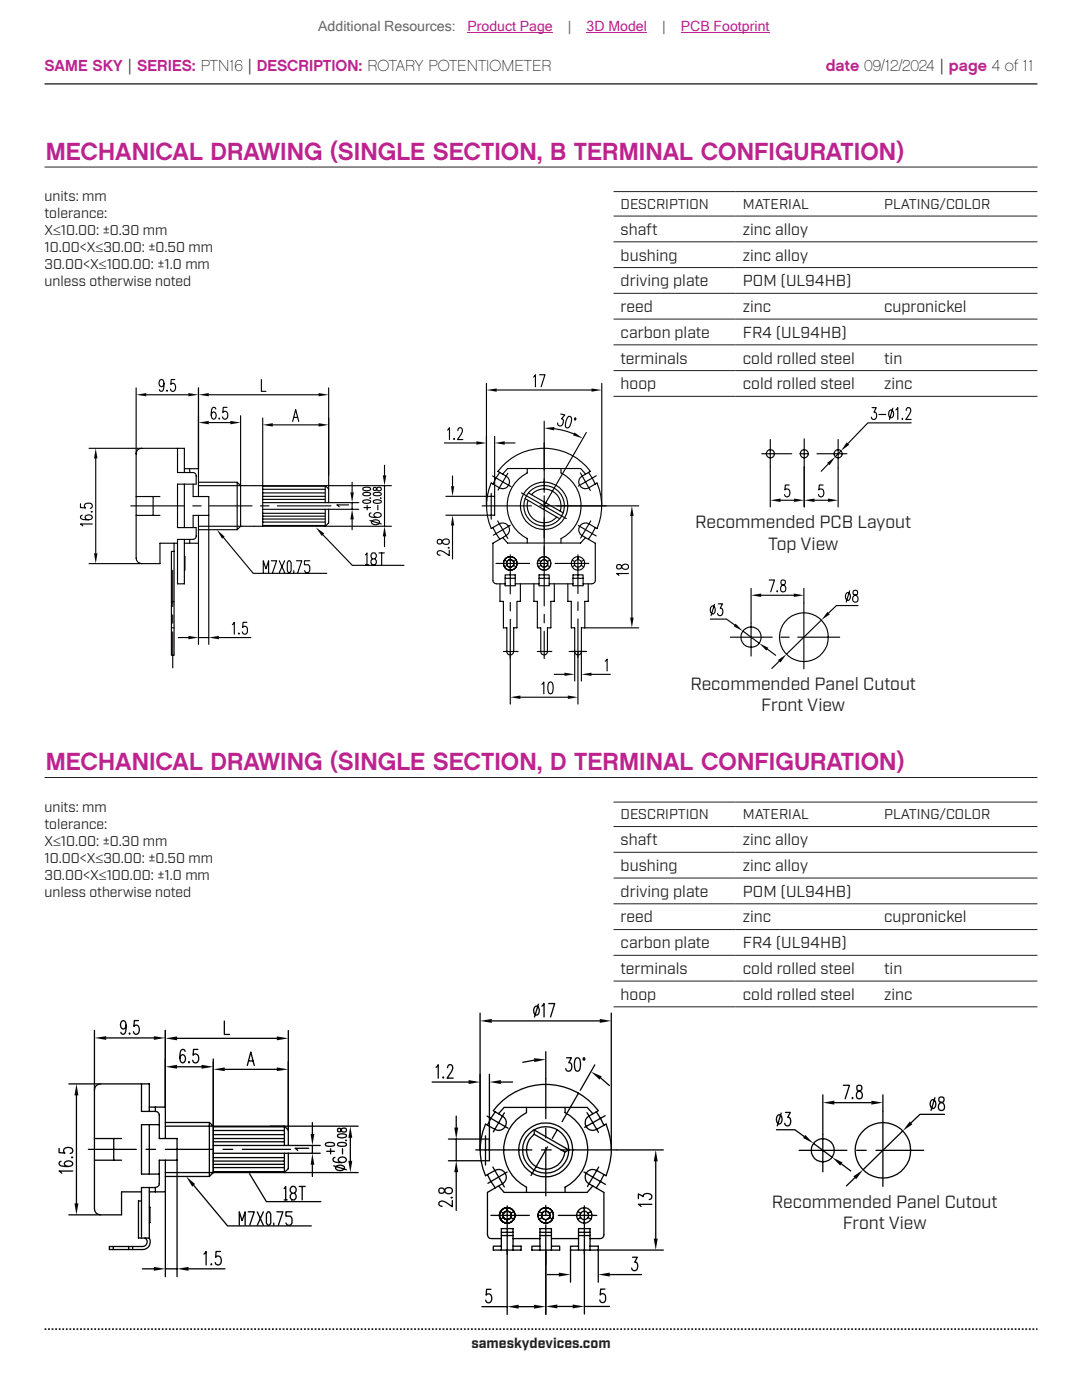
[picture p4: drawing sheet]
<svg xmlns="http://www.w3.org/2000/svg" width="216mm" height="279mm" viewBox="0 0 216 279" stroke-linecap="round" stroke-linejoin="round" font-family="sans-serif">
<path d="M8.9 16.7h198.1" fill="none" stroke="#231f20" stroke-width=".26"/>
<path d="M8.9 265.3h198.1" fill="none" stroke="#231f20" stroke-width=".35" stroke-dasharray=".4 .4 .4 .4 .4 .4" stroke-dashoffset=".7" stroke-linecap="butt"/>
<path d="M8.9 33.3h198.1" fill="none" stroke="#231f20" stroke-width=".2"/>
<g fill="none" stroke="#040503" stroke-width=".23">
<path d="M27.2 77.4v34a1.1 1.1 0 0 0 1.1 1.1h3.6v-4.1h3.5M29.2 78.8h8.4M39.6 77.4v21.7M27.2 90.6a1.04 1.04 0 0 1 1.1-1.1h8.5v4.8M27.2 99.1h4.7M30.6 99.1v3.8M35.4 89.5v4.8h3.1M36.8 96.6v8.7M36.8 93.5h2.8M38.5 99.1h3.2v3.8h-3.2M39.1 96.6h-3.7v8.7h3.7M39.6 96.2h7.7v9.5l.7-.7"/>
<path d="M47.3 96.2l.7 .7M48 96.9v8.1M48 96.9h2.7M52.4 96.9h12.5M97.2 99.1h1.5v3.7h-1.5M98 98.4v5.2M98.3 95l3.7 2.1M99.7 94.3l-1.3 2.3M100.3 94.6l1-1.1h14.6l.9 1.1M101.3 94.5l-1.9 3.3M104.1 98.4l8.9 5.1M104.8 99.5l6.9 4"/>
<path d="M105.2 93.5v.9a7.4 7.4 0 0 0 0 13.1v.9M105.4 99.9a3.4 3.4 0 0 0 1.5 4 3.4 3.4 0 0 0 4.2-.7M105.4 98.4l7 4M106 98.7a3.4 3.4 0 0 1 4.3-.7 3.4 3.4 0 0 1 1.5 4M108.6 88.4v9.9M108.6 98.9v22M111.9 93.5v.9a7.4 7.4 0 0 1 0 13.1v.9M114.6 90.4l-6 10.5M115.8 94.4l2 3.5M117.4 94.3l1.4 2.3M119 94.9l-3.6 2.1M26.1 101h10.7"/>
<path d="M27.2 102.9h4.7M34.7 110h-.5v20.7M34.7 108.4v22.3M36.8 111.1h.1v2.7h-.1M36.8 107.7v8.8h-1.4v-8.8h3.1M38.5 101h1.6M39.6 102.9v5.5h-2.8M39.6 105.7h7.7M41.8 101h8.5M48 105h2.7M52 101h1.7M52.4 100.3h13.2v-2.7l-.7-.7v3.4"/>
<path d="M52.4 101.6h13.2v2.7l-.7 .7v-3.4M52.4 105h12.5M55.4 101h10.6M98.4 105.3l1.3 2.3M99 112.4h6.7M99.3 104l2 3.5M100.3 107.3l1 1.1h14.6l.9-1.1M100.8 116.5h-1.8a.72 .72 0 0 1-.6-.7v-7.4l2.6-1.5a1.35 1.35 0 0 0 .5-1.8 1.35 1.35 0 0 0-1.8-.6l-1.7 1a11.5 11.5 0 0 1 0-9.1l1.7 .9a1.34 1.34 0 0 0 1.8-.4 1.34 1.34 0 0 0-.5-1.9l-1.7-.9a11.5 11.5 0 0 1 18.5 0l-1.6 .9a1.34 1.34 0 0 0-.5 1.9 1.34 1.34 0 0 0 1.8 .4l1.6-.9a11.5 11.5 0 0 1 0 9.1l-1.6-1a1.35 1.35 0 0 0-1.8 .6 1.35 1.35 0 0 0 .5 1.8l2.6 1.5v7.4a.72 .72 0 0 1-.7 .7h-1.8M100.8 116.9v-2.2h2v2.2M100.8 115.4h2M101.8 110.7v7.8M101.8 104.8l-3.4 2"/>
<path d="M102.8 116.5h4.8M107.4 112.4h1.7M107.6 116.9v-2.2h2v2.2M107.6 115.4h2M109.6 116.5h4.7M110.8 112.4h6.7M114.3 116.9v-2.2h2v2.2M114.3 115.4h2M115.3 110.7v7.8M117.9 104l-2 3.4M118.8 105.3l-1.4 2.3M101.8 120.2v1.7"/>
<path d="M101.8 123.6v7.8M108.6 122.6v1.7M108.6 126v5.4M115.3 120.1v1.7M115.3 123.5v7.7"/>
<circle cx="101.8" cy="112.4" r="1.35"/>
<circle cx="101.8" cy="112.4" r=".74"/>
<circle cx="108.6" cy="100.9" r="4.1"/>
<circle cx="108.6" cy="112.4" r="1.35"/>
<circle cx="108.6" cy="112.4" r=".74"/>
<circle cx="108.6" cy="100.9" r="4.7"/>
<circle cx="115.3" cy="112.4" r="1.36"/>
<circle cx="115.3" cy="112.4" r=".74"/>
</g>
<path d="M100.5 106v.1" fill="none" stroke="#040503" stroke-width=".2"/>
<g fill="#040503">
<path d="M27.2 78.8l2-.4v.7z"/>
<path d="M37.6 78.4l2 .4-2 .3z"/>
</g>
<path d="M32.7 76.5l-.2 .6-.2 .1a.76 .76 0 0 1-.6-.7 .76 .76 0 0 1 .6-.8l.2 .1a2.37 2.37 0 0 1 0 2.2l-.4 .1-.3-.3M33.3 77.9v.2l.1-.1M34.9 75.7h-.7l-.1 1a.45 .45 0 0 1 .7-.1 .98 .98 0 0 1-.2 1.5 .47 .47 0 0 1-.6-.5M39.6 77.4v16.1M41.7 78.8h21.9M65.6 77.4v20.2" fill="none" stroke="#040503" stroke-width=".23"/>
<g fill="#040503">
<path d="M39.6 78.8l2.1-.4v.7z"/>
<path d="M63.6 78.4l2 .4-2 .3z"/>
</g>
<path d="M52.2 75.7v2.4h.9M39.6 83v10.5M41.7 84.3h4.3M48 83v13.9" fill="none" stroke="#040503" stroke-width=".23"/>
<g fill="#040503">
<path d="M39.6 84.3l2.1-.3v.7z"/>
<path d="M46 84l2 .3-2 .4z"/>
</g>
<path d="M43.1 81.6l-.1-.2-.4-.1a1.41 1.41 0 0 0-.4 1.6v.4l.4 .4a.76 .76 0 0 0 .5-.8 .76 .76 0 0 0-.5-.7l-.2 .1-.2 .6M43.7 83.4v.3l.1-.2M45.3 81.3h-.8v1a.5 .5 0 0 1 .5-.2 .5 .5 0 0 1 .4 .3l.1 .4a.7 .7 0 0 1-.7 .9l-.3-.2-.1-.3M39.6 108.4v20.2M41.7 102.9v25.7M35.6 127.2h2M39.6 127.2h2.1M43.7 127.2h6.4" fill="none" stroke="#040503" stroke-width=".23"/>
<g fill="#040503">
<path d="M37.6 126.9l2 .3-2 .4z"/>
<path d="M41.7 127.2l2-.3v.7z"/>
</g>
<path d="M39.6 96.9h8.4M70.3 96.2v2.1M39.6 105h8.4M65.6 101.6h6M65.6 100.3h6M70.3 100.3v1.3M70.3 103.7v2M46.4 124.7l.4-.5v2.4M47.7 126.3v.3v-.2M49.3 124.2h-.8l-.1 1a.5 .5 0 0 1 .5-.2 .5 .5 0 0 1 .4 .3l.1 .3a.67 .67 0 0 1-.7 1l-.2-.2-.1-.3" fill="none" stroke="#040503" stroke-width=".23"/>
<g fill="#040503">
<path d="M69.9 98.3h.7l-.3 2z"/>
<path d="M70.3 101.6l.3 2.1h-.7z"/>
</g>
<path d="M64.9 96.9h13.2M76.7 92.9v2M76.7 96.9v8.1M64.9 105h13.2M69.6 100.8h-2.4l.5 .3M76.7 107v2.1" fill="none" stroke="#040503" stroke-width=".23"/>
<g fill="#040503">
<path d="M76.4 94.9h.7l-.4 2z"/>
<path d="M76.7 105l.4 2h-.7z"/>
</g>
<g fill="none" stroke="#040503" stroke-width=".23">
<path d="M72.5 99.9l.8-.2 .6 .2v.3v.1l-.8 .2-.6-.2zM72.5 98.4l.6-.1a.68 .68 0 0 1 .8 .3 1.14 1.14 0 0 1-1.5 0zM72.5 97.4l.6-.2a.76 .76 0 0 1 .8 .3v.3l-.8 .2-.6-.2zM73.9 99.4h-.1M74.6 99.9l.8-.2 .6 .2 .1 .3-.3 .2-.6 .1-.6-.2zM74.6 98.4l.6-.1a.7 .7 0 0 1 .9 .3 1.19 1.19 0 0 1-1.6 0zM74.6 97.3v.5h.4a.54 .54 0 0 1 .5-.6 .54 .54 0 0 1 .6 .5 .58 .58 0 0 1-.7 .2 .58 .58 0 0 1-.4-.6zM76 99.4h-.1M72.6 101.3h1.3M73.3 100.8v1M73.8 103.9l2.3 .7M74 102.4h-.2l-.1 .4a1.41 1.41 0 0 0 1.6 .5l.4-.1 .4-.4a.78 .78 0 0 0-.8-.5 .78 .78 0 0 0-.7 .5l.3 .4 .4 .1"/>
<path d="M74.3 104a.91 .91 0 0 1 1.4 .3 .9 .9 0 0 1-.8 .4 .9 .9 0 0 1-.8-.6zM75.4 100.8v1"/>
</g>
<path d="M43.3 105.7l1.5 1.4-.5 .4z" fill="#040503"/>
<g fill="none" stroke="#040503" stroke-width=".23">
<path d="M37.9 93.5v.8M38.5 94.3a.65 .65 0 0 1 .6 .7v1.6M38.5 96.6v2.5M50.7 96.9h1.7M52.4 83.4v21.6h-1.7M52.4 97h12.6M52.4 99.7h12.5M52.4 99.1h12.5M52.4 98.4h12.5M52.4 97.6h12.5M54.4 84.8h9.2M65.6 83.4v11.5"/>
<path d="M34.5 113.8v7.2M37.9 107.7v.7M38.5 102.9v2.4M39.1 105.3v1.7a.65 .65 0 0 1-.6 .7M44.6 107.3l5.9 7.1h14.7M52.4 104.9h12.5M52.4 104.2h12.5M52.4 103.6h12.5M52.4 103h12.5M52.4 102.4h12.5M52.5 114.3v-2.4l.6 1.6 .5-1.6v2.4M54.1 111.9h1.1l-.8 2.4"/>
<path d="M55.7 111.9l1.1 2.4M56.8 111.9l-1.1 2.4M57.6 111.9h.2l.3 .4v1.6l-.3 .4h-.2l-.3-.4v-1.6zM58.6 113.9v.4M59.2 111.9h1l-.8 2.4M61.8 111.9h-1v.8h.7l.3 .4v.8l-.3 .4h-.5l-.2-.4M99.8 116.5v3.5h.7v5.3h.6v4.7a.68 .68 0 0 0 .7 .7 .68 .68 0 0 0 .7-.7v-4.7h.7v-5.3h.6v-3.5M100.6 111.8l.6 .3M100.8 116.9h2M101.2 112.8l-.6 .3M101.8 113.2v.6zM101.8 111.1v.6z"/>
<path d="M102.5 112.8l.5 .3M103 111.8l-.5 .3M106.5 116.5v3.5h.7v5.3h.7v4.7a.67 .67 0 0 0 .7 .7 .67 .67 0 0 0 .6-.7v-4.7h.7v-5.3h.7v-3.5M107.4 111.8l.5 .3M107.6 116.9h2M107.9 112.8l-.5 .3M108.6 113.2v.6zM108.6 111.1v.6zM109.2 112.8l.5 .3M109.7 111.8l-.5 .3M113.3 116.5v3.5h.7v5.3h.7v4.7a.67 .67 0 0 0 .6 .7 .67 .67 0 0 0 .7-.7v-4.7h.7v-5.3h.7v-3.5M114.1 111.8l.6 .3"/>
<path d="M114.3 116.9h2M114.7 112.8l-.5 .3M115.3 113.2v.6zM115.3 111.1v.6M116 112.8l.5 .3M116.5 111.8l-.5 .3M34.2 125.3h.5M34.2 120.1h.5M34.2 130.7h.5M34.5 122.7v1.7M34.5 126.1v7.2M100.5 130h2.9"/>
<path d="M107.2 130h2.9M113.6 130h3.5"/>
<circle cx="101.8" cy="112.4" r="1.35"/>
<circle cx="101.8" cy="112.4" r=".74"/>
<circle cx="108.6" cy="112.4" r="1.35"/>
<circle cx="108.6" cy="112.4" r=".74"/>
</g>
<g fill="#040503">
<path d="M52.4 84.8l2-.3v.6z"/>
<path d="M63.6 84.5l2 .3-2 .3z"/>
</g>
<path d="M58.4 84.1l.6-2.3 .6 2.3M58.6 83.3h.8M108.6 84.1v4.3M110.6 85.6l2.6 .5 1.3 .5M117 86.3l-2.4 4.1M96.2 101h9.8M107.7 101h1.7M111.1 101h9.9M115.4 104.9l3.6 2.1" fill="none" stroke="#040503" stroke-width=".23"/>
<g fill="#040503">
<path d="M114.6 86.3l1.7 1.2-2-.6z"/>
<path d="M108.6 85.4l2-.2v.7z"/>
</g>
<path d="M88.7 88.4h6.3M97.1 87.1v13.9M98.7 87.1v12M100.7 88.4h2.1M111.9 82.6l.8 .2-.6 .8 .3 .3a.73 .73 0 0 1-.2 .9 .73 .73 0 0 1-.9 0v-.4M113.4 83.1h.4a1.17 1.17 0 0 1 .1 1.5l-.4 .8h-.5a1.57 1.57 0 0 1 .2-2zM114.7 83.4l.2 .1-.2 .3z" fill="none" stroke="#040503" stroke-width=".23"/>
<g fill="#040503">
<path d="M98.7 88.4l2-.3v.6z"/>
<path d="M95 88.1l2.1 .3-2.1 .3z"/>
</g>
<path d="M89.3 85.8l.4-.4v2.3M90.6 87.5v.2l.1-.1M91.4 85.9v-.3a.51 .51 0 0 1 .8-.1 .51 .51 0 0 1 0 .8l-.9 1.4h1M101.8 130v10.5M103.8 139.1h9.5M115.3 130v10.5" fill="none" stroke="#040503" stroke-width=".23"/>
<g fill="#040503">
<path d="M101.8 139.1l2-.3v.7z"/>
<path d="M113.3 138.8l2 .3-2 .4z"/>
</g>
<path d="M108.1 136.6l.4-.5v2.4M109.5 136.2l.4-.1a1.51 1.51 0 0 1 .4 1.9l-.2 .3-.3 .2a1.52 1.52 0 0 1-.4-1.9zM110.6 134.6h2M114.7 130v5.9M116 130v5.9M118 134.6h3.8" fill="none" stroke="#040503" stroke-width=".23"/>
<g fill="#040503">
<path d="M112.6 134.2l2.1 .4-2.1 .3z"/>
<path d="M116 134.6l2-.4v.7z"/>
</g>
<path d="M120.8 132l.3-.5v2.4" fill="none" stroke="#040503" stroke-width=".23"/>
<path d="M63 105.3l1.7 1.2-.5 .5z" fill="#040503"/>
<path d="M89 99.1h8.2M90.3 95v2M64.4 106.7l5.9 6.1h10.3M73 110.7l.2-.3v2.3M73 112.7h.5M74.3 111.5l-.3-.4v-.4l.3-.3h.5l.3 .3v.4l-.3 .4h-.5l-.3 .4v.4l.3 .4h.5l.3-.4v-.4l-.3-.4M75.6 110.4h1.1M76.2 110.4v2.3M89 102.8h8.2M90.3 104.9v6.7" fill="none" stroke="#040503" stroke-width=".23"/>
<g fill="#040503">
<path d="M90 97h.6l-.3 2.1z"/>
<path d="M90.3 102.8l.3 2.1h-.6z"/>
</g>
<path d="M97.1 76.5v24.5M99.1 77.8h18.9M120.1 76.5v24.5M87.4 107.7l-.1 .6a.51 .51 0 0 0 .4 .3 .51 .51 0 0 0 .5-.3 .8 .8 0 0 1 .6-.7 .8 .8 0 0 1 .8 .4 .74 .74 0 0 1-.7 .7 .74 .74 0 0 1-.7-.8 .59 .59 0 0 0-.8-.2zM89.5 109.3h.1h-.2M89.6 109.8v1.1a2.89 2.89 0 0 0-1.9-1l-.3 .1-.1 .5 .5 .3" fill="none" stroke="#040503" stroke-width=".23"/>
<g fill="#040503">
<path d="M97.1 77.8l2-.3v.7z"/>
<path d="M118 77.5l2.1 .3-2.1 .4z"/>
</g>
<path d="M106.5 75.2l.3-.4v2.4M107.7 74.8h1l-.7 2.4M17.8 89.5h10.5M19.1 91.5v18.9M17.8 112.5h10.5" fill="none" stroke="#040503" stroke-width=".23"/>
<g fill="#040503">
<path d="M19.1 89.5l.3 2h-.6z"/>
<path d="M18.8 110.4h.6l-.3 2.1z"/>
</g>
<path d="M16.1 100.5v.8l1 .1a.5 .5 0 0 1-.3-.5 .5 .5 0 0 1 .4-.4l.3-.1a.63 .63 0 0 1 .9 .7l-.4 .4M16.4 102.8l-.2 .1-.1 .4a1.41 1.41 0 0 0 1.6 .4h.4l.3-.4a.76 .76 0 0 0-.7-.6 .76 .76 0 0 0-.7 .6l.1 .2 .6 .2M18.3 102.1h.1h-.2M18.4 104.6h-2.3l.4 .4M108.6 101h18.9M126.1 103v20.2M116.7 125.3h10.8" fill="none" stroke="#040503" stroke-width=".23"/>
<g fill="#040503">
<path d="M126.1 101l.3 2h-.7z"/>
<path d="M125.7 123.2h.7l-.3 2.1z"/>
</g>
<path d="M160.5 93.2v8M162.5 99.8h2.7M167.2 93.4v7.8M123.2 112.7a.51 .51 0 0 0 .2 .9 .51 .51 0 0 0 .7-.5 .65 .65 0 0 1 .8-.5 .65 .65 0 0 1 .4 .9 .94 .94 0 0 1-1.5-.8zM125.4 114.5h-2.4l.5 .3" fill="none" stroke="#040503" stroke-width=".23"/>
<g fill="#040503">
<path d="M160.5 99.8l2-.3v.7z"/>
<path d="M165.2 99.5l2 .3-2 .4z"/>
</g>
<path d="M153.7 93.2v8M155.8 99.8h2.7M160.5 93.2v8M164.2 96.8h-.7l-.1 1 .1-.1a.58 .58 0 0 1 .8 .2 .73 .73 0 0 1 0 .9 .73 .73 0 0 1-.8 .2l-.2-.3" fill="none" stroke="#040503" stroke-width=".23"/>
<g fill="#040503">
<path d="M153.7 99.8l2.1-.3v.7z"/>
<path d="M158.5 99.5l2 .3-2 .4z"/>
</g>
<path d="M157.5 96.8h-.8l-.1 1 .1-.1a.58 .58 0 0 1 .8 .2 .73 .73 0 0 1 .1 .9 .73 .73 0 0 1-.9 .2l-.1-.3M165.3 92.6l-1.4 1.5M167.8 90l-1.1 1.2M174 81.4h.8l-.4 .9a.74 .74 0 0 1 .5 .8 .74 .74 0 0 1-.7 .6l-.2-.1-.1-.3M175.4 82.7h1.3M177.5 81.9l.2-.1a.8 .8 0 0 1 .6 .8 .8 .8 0 0 1-.6 .8 1 1 0 0 1-.2-1.5zM178.2 81.5l-.7 2.2M178.8 81.8l.3-.4v2.3M180.1 83.5v.2v-.1M180.8 81.9l.1-.3a.51 .51 0 0 1 .7-.1 .51 .51 0 0 1 .1 .8l-1 1.4h1.1M181.8 84.4h-8.6l-4 4.1" fill="none" stroke="#040503" stroke-width=".23"/>
<g fill="#040503">
<path d="M165 92.4l1.7-1.2-1.2 1.6z"/>
<path d="M169 88.3l.4 .5-1.6 1.2z"/>
</g>
<g fill="none" stroke="#040503" stroke-width=".23">
<path d="M152 90.6h6M153.7 87.7v5.5M159.6 90.6h1.7M160.5 87.6v5.6M163 90.6h6M167.2 87.7v5.7M168.9 118.4l.2-.1a.8 .8 0 0 1 .6 .7 .8 .8 0 0 1-.6 .8 1.01 1.01 0 0 1-.2-1.4zM169.5 117.9l-.7 2.3M170.3 117.9a.56 .56 0 0 0 .4 .9 .67 .67 0 0 1 .5 .9 .67 .67 0 0 1-.9 .4 .92 .92 0 0 1 .8-1.5 .51 .51 0 0 0 0-.6 .51 .51 0 0 0-.6-.2zM155.5 132l-1.5 1.4M163.9 123.7l-7 6.8M171.2 120.9h-4.3l-1.6 1.4"/>
<circle cx="153.7" cy="90.6" r=".82"/>
<circle cx="160.5" cy="90.6" r=".82"/>
<circle cx="167.2" cy="90.5" r=".81"/>
</g>
<g fill="#040503">
<path d="M155.2 131.7l1.7-1.2-1.2 1.7z"/>
<path d="M165.1 122.1l.5 .5-1.7 1.1z"/>
</g>
<g fill="none" stroke="#040503" stroke-width=".23">
<path d="M141.7 123.6h3.3l1.6 1.1M142 121l.1-.1a.83 .83 0 0 1 .6 .8 .83 .83 0 0 1-.6 .8 1.05 1.05 0 0 1-.1-1.5zM142.6 120.6l-.7 2.3M143.3 120.5h.9l-.5 .9a.76 .76 0 0 1 .6 .8 .76 .76 0 0 1-.7 .7l-.3-.1-.1-.4M148.2 125.9l3.3 2.5M149.9 124.4v6.5M153.1 129.6l1.7 1.2M160.4 120.3v13.2"/>
<circle cx="149.9" cy="127.2" r="2.02"/>
</g>
<g fill="#040503">
<path d="M151.5 128.4l1.8 .9-.4 .5z"/>
<path d="M146.8 124.5l1.4 1.4-1.8-.9z"/>
</g>
<g fill="none" stroke="#040503" stroke-width=".23">
<path d="M149.9 117.4v7M151.9 118.8h6.5M160.4 117.4v2.9M145.7 127.2h8.4M155.8 127.2h1.7M159.2 127.2h8.4"/>
<circle cx="160.4" cy="127.2" r="4.9"/>
</g>
<g fill="#040503">
<path d="M149.9 118.8l2-.3v.6z"/>
<path d="M158.4 118.5l2 .3-2 .3z"/>
</g>
<path d="M153.5 115.8h1l-.7 2.3M155.1 117.9v.2l.1-.1M155.9 115.9l-.1 .4a.75 .75 0 0 0 .8 .6 .65 .65 0 0 1 .2 .9 .65 .65 0 0 1-.9 .2 .96 .96 0 0 1 .7-1.4 .51 .51 0 0 0 .1-.6 .51 .51 0 0 0-.6-.2z" fill="none" stroke="#040503" stroke-width=".23"/>
<path d="M8.9 155.2h198.1" fill="none" stroke="#231f20" stroke-width=".2"/>
<path d="M33 205.7v15.2M35.3 207.2h19.9M57.5 205.7v19.8" fill="none" stroke="#040503" stroke-width=".26"/>
<g fill="#040503">
<path d="M33 207.2l2.3-.4v.8z"/>
<path d="M55.2 206.8l2.3 .4-2.3 .4z"/>
</g>
<path d="M42.6 211.9v12.9M44.8 203.8v2.6h1M44.8 213.4h10.4M57.5 211.9v13.6" fill="none" stroke="#040503" stroke-width=".26"/>
<g fill="#040503">
<path d="M42.6 213.4l2.2-.4v.8z"/>
<path d="M55.2 213l2.3 .4-2.3 .4z"/>
</g>
<path d="M18.8 205.6v11.9M21.2 207.1h9.5M33 205.6v15.3M49.4 212.6l.6-2.6 .7 2.6M49.6 211.7h.9" fill="none" stroke="#040503" stroke-width=".26"/>
<g fill="#040503">
<path d="M18.8 207.1l2.4-.3v.7z"/>
<path d="M30.7 206.8l2.3 .3-2.3 .4z"/>
</g>
<path d="M25.2 204.6l-.1 .4-.5 .4a.89 .89 0 0 1-.6-.9 .89 .89 0 0 1 .6-.8l.3 .1a2.7 2.7 0 0 1 0 2.5l-.4 .1-.3-.1-.1-.3M25.9 206.1v.3v-.1M27.6 203.7h-.8l-.1 1.1a.54 .54 0 0 1 .6-.2 .54 .54 0 0 1 .4 .4 .91 .91 0 0 1-.6 1.4l-.3-.1-.2-.4M33 211.3v9.6M35.3 212.9h4.9M42.6 211.3v13.5" fill="none" stroke="#040503" stroke-width=".26"/>
<g fill="#040503">
<path d="M33 212.9l2.3-.4v.8z"/>
<path d="M40.2 212.5l2.4 .4-2.4 .4z"/>
</g>
<path d="M36.9 209.8l-.1-.2-.4-.2a1.61 1.61 0 0 0-.5 1.9l.1 .4 .4 .4a.86 .86 0 0 0 .6-.8 .86 .86 0 0 0-.6-.8l-.2 .1-.3 .7M37.7 211.9v.2l.1-.1M39.5 209.4h-.9l-.1 1.2a.57 .57 0 0 1 .6-.3 .57 .57 0 0 1 .5 .4 .82 .82 0 0 1 0 1 .82 .82 0 0 1-1 .3l-.2-.4M95.8 202.2v27.3M98.1 203.7h21.6M122 202.2v27.3" fill="none" stroke="#040503" stroke-width=".26"/>
<g fill="#040503">
<path d="M95.8 203.7l2.3-.3v.7z"/>
<path d="M119.7 203.4l2.3 .3-2.3 .4z"/>
</g>
<path d="M106.7 200.9l.2-.1a.94 .94 0 0 1 .8 .7 .94 .94 0 0 1-.4 .9l-.4 .2a1.15 1.15 0 0 1-.2-1.7zM107.4 200.4l-.7 2.6M108.1 200.8l.5-.5v2.7M109.5 200.3h1.2l-.8 2.7M57.5 228.6h6.4M57.5 230.2h6.4M62.3 224v2.3M62.3 228.6v1.6M62.3 232.5v2.3" fill="none" stroke="#040503" stroke-width=".26"/>
<g fill="#040503">
<path d="M62 226.3h.7l-.4 2.3z"/>
<path d="M62.3 230.2l.4 2.3h-.7z"/>
</g>
<path d="M18.8 217.5v23.7M24.3 237.9v4.5M28.2 237v10.1M29.8 237v10.1M61.6 229.2h-2.7l.5 .4" fill="none" stroke="#040503" stroke-width=".26"/>
<path d="M37.1 234.8l1.8 1.5-.5 .5z" fill="#040503"/>
<path d="M108.9 215.3v8M38.7 236.6l6.7 8.1h16.7M108.9 225.2v1.9M108.9 229v9.7M120.5 238v8.4M123.1 229.5h9.3M130.8 231.8v15.4M108.9 240.6v1.9M108.9 244.4v8M119.4 249.5h13" fill="none" stroke="#040503" stroke-width=".26"/>
<g fill="#040503">
<path d="M130.5 247.2h.7l-.4 2.3z"/>
<path d="M130.8 229.5l.4 2.3h-.7z"/>
</g>
<path d="M106.6 211.6l-2.3 .4M108.9 209.9v5.4M118.7 212.5l-2.9 5.1M119.9 215.1l1.7 1.5M97.3 238v8.4M127.4 239.2v-.9l1 .5v-.3a1.04 1.04 0 0 1 1.7 .2 .55 .55 0 0 1-.6 .7M130.1 240.4h-2.7l.5 .4" fill="none" stroke="#040503" stroke-width=".26"/>
<g fill="#040503">
<path d="M117.9 213.9l2.2 .9-.5 .7z"/>
<path d="M106.6 211.2l2.3 .2-2.3 .6z"/>
</g>
<path d="M113.1 211.1h.9l-.5 1h.3a1.04 1.04 0 0 1-.2 1.7 .55 .55 0 0 1-.7-.5M114.9 211.2l.4-.1a1.31 1.31 0 0 1 .5 1.5l-.2 1.1-.5 .1a1.43 1.43 0 0 1-.5-1.6zM116.4 211.1h.3v.4h-.3zM33 237.9v16.9M35.3 231.5v23.3M28.4 253.2h2.3M33 253.2h2.3M37.6 253.2h7.3" fill="none" stroke="#040503" stroke-width=".26"/>
<g fill="#040503">
<path d="M30.7 252.8l2.3 .4-2.3 .4z"/>
<path d="M35.3 253.2l2.3-.4v.8z"/>
</g>
<g fill="none" stroke="#040503" stroke-width=".26">
<path d="M18.8 217.5a1.19 1.19 0 0 1 1.3-1.2h9.7v5.5M28.2 216.3v5.5h2.8M17.6 229.4h9.6M18.8 227.2h5.5M18.8 231.5h5.5M22.7 227.2v4.3M24.3 237.9h3.9M28.2 239.7h-.6v7.4h2.2a1.53 1.53 0 0 1-1.3 2.3h-6.7v-.6h6.7a.93 .93 0 0 0 .8-.7 .93 .93 0 0 0-.3-1M28.2 237h2.8M29.1 229.4h1.9M29.8 220.9h3.2v6.3M29.8 224.4v9.9"/>
<path d="M31 221.8a.74 .74 0 0 1 .8 .7v4.7h3.5v4.3h-3.5v4.7a.81 .81 0 0 1-.8 .8v.9M31 220.9v.9M31.8 224.4h-3.6v9.9h3.6M33 231.5v6.4h-3.2M33 229.4h9.6M33 224.8h9.6M33 224h8.8M33 234.8h8.8M33 234h9.6M41.8 224l.8 .8M41.8 224v10.8M42.6 234l-.8 .8"/>
<path d="M42.6 224.8v9.2M44.5 229.4h2M48.4 229.4h9.6M89.5 231.7h8.2M91 222.7v2.3M91 227.3v4.4M91 233.9v7.7M96.9 234.6l1.8-1a1.52 1.52 0 0 1 2.1 .6 1.52 1.52 0 0 1-.5 2l-3 1.8M97.2 222.7l4.2 2.5M97.3 234.4l.7 1.4 .8 1.3M97.7 227.3h-8.2M98.3 232.9l2.3 4"/>
<path d="M98.4 221.7l1.9 1a1.52 1.52 0 0 1 .5 2.1 1.52 1.52 0 0 1-2.1 .6l-1.8-1.1M98.8 221.9l-1.5 2.7M99.5 236.7l1.1 1.3M100.6 221l-1.1 1.3M100.6 222.1l-2.2 3.8M101.2 233.9l-3.8 2.3M105.1 221v1M105.1 236.9v1.1M106.6 225.5v.9M112.8 221v1a8.4 8.4 0 0 1 0 14.9v1.1M113.5 229.5l-.8 .4M116.5 233.9l4.3 2.5"/>
<path d="M117.1 222l2.3 4M117.2 221l1.1 1.3M118.3 236.7l-1.1 1.3M119 221.9l1.5 2.7M119.4 221.7l-1.9 1a1.53 1.53 0 0 0-.5 2.1 1.53 1.53 0 0 0 2.1 .6l1.8-1.1a13 13 0 0 1 0 10.3l-1.8-1a1.53 1.53 0 0 0-2.1 .5 1.53 1.53 0 0 0 .5 2.1l3 1.8M119.5 232.9l-2.3 3.9M120.5 234.4l-1.5 2.7M120.8 222.7l-4.1 2.3M18.8 241.2a1.19 1.19 0 0 0 1.3 1.2h4.2M22.6 248.8v.6M25.7 248.8v.6M26.5 248.8v.6"/>
<path d="M29.8 240.9h.1v3.1h-.1M40.7 250.3l.4-.5v2.6M42.2 252.2v.2l.1-.1M44 249.8h-.9l-.1 1.1a.57 .57 0 0 1 .6-.2 .57 .57 0 0 1 .5 .4 .81 .81 0 0 1 0 1 .81 .81 0 0 1-1 .2l-.2-.3M47.7 244.5v-2.7l.6 1.8 .6-1.8v2.7M49.5 241.8h1.2l-.9 2.7M51.3 241.8l1.3 2.7M52.6 241.8l-1.3 2.7M53.5 241.8h.3l.2 .5v1.8l-.2 .4h-.3l-.3-.4v-1.8zM54.6 244.1v.4M55.2 241.8h1.2l-.9 2.7M58.3 241.8h-1.2v.9h.9l.3 .5v.9l-.3 .4h-.6l-.3-.4"/>
<path d="M97.3 246.4a.74 .74 0 0 0 .7 .8h2M98 242.6h7.6M99.9 241.8l.6 .3M99.9 241.6a1.55 1.55 0 0 1 2.6 .2 1.55 1.55 0 0 1-1.1 2.3 1.55 1.55 0 0 1-1.7-2 1.56 1.56 0 0 1 2.6-.6 1.56 1.56 0 0 1-.5 2.5 1.56 1.56 0 0 1-2.2-1.4 1.55 1.55 0 0 1 2.2-1.5 1.55 1.55 0 0 1 .5 2.5 1.55 1.55 0 0 1-2.6-.6l-.1-.4zM100 248.7h-1.6v.8h5.6v-.8h-1.6M100 246.6h2.4M100 245.9h2.4M100 249.5v-4.3h2.4v4.3M100.5 243l-.6 .3M100.6 242a.85 .85 0 0 1 1.4 .1 .85 .85 0 0 1-.7 1.3 .85 .85 0 0 1-.9-1.1 .85 .85 0 0 1 1.3-.4 .85 .85 0 0 1 0 1.4 .85 .85 0 0 1-1.3-.4 .86 .86 0 0 1 .8-1.2 .86 .86 0 0 1 .8 1.2 .86 .86 0 0 1-1.4 .3 .84 .84 0 0 1 0-1.2zM101.2 241v.7zM101.2 243.4v.7z"/>
<path d="M101.2 240.7v9.6M101.9 243l.6 .3M102.4 247.2h5.3M102.5 241.8l-.6 .3M107.6 241.8l.6 .3M107.6 242.6h1.9M107.7 248.7h-1.6v.8h5.6v-.8h-1.7M107.7 249.5v-4.3h2.3v4.3M107.7 246.6h2.3M107.7 245.9h2.3M108.2 243l-.6 .3M108.9 241v.7z"/>
<path d="M108.9 243.4v.7zM109.6 243l.6 .3M110 247.2h5.4M110.2 241.8l-.6 .3M111.4 242.6h7.7M115.3 241.8l.6 .3M115.4 248.7h-1.6v.8h5.6v-.8h-1.7M115.4 249.5v-4.3h2.3v4.3M115.4 246.6h2.3M115.4 245.9h2.3M115.9 243l-.6 .3M116.6 241v.7z"/>
<path d="M116.6 243.4v.7zM116.6 240.7v9.6M117.3 243l.6 .3M117.9 241.8l-.6 .3M120.5 246.4a.74 .74 0 0 1-.8 .8h-2"/>
<circle cx="108.9" cy="242.6" r="1.54"/>
<circle cx="108.9" cy="242.6" r=".84"/>
<circle cx="116.6" cy="242.6" r="1.54"/>
<circle cx="116.6" cy="242.6" r=".84"/>
</g>
<path d="M99.7 235.3h.1" fill="none" stroke="#040503" stroke-width=".2"/>
<g fill="#040503">
<path d="M90.6 225h.8l-.4 2.3z"/>
<path d="M91 231.7l.4 2.2h-.8z"/>
</g>
<g fill="none" stroke="#040503" stroke-width=".26">
<path d="M115.4 218.2l-3.2 5.7M53.9 224.8h17.6M56.7 234h14.8M69.9 227.1v4.6M87.7 237.2l-.1 .6a.58 .58 0 0 0 .5 .4 .58 .58 0 0 0 .5-.3 .88 .88 0 0 1 .7-.9 .88 .88 0 0 1 1 .5 .83 .83 0 0 1-.9 .8 .83 .83 0 0 1-.8-.9 .68 .68 0 0 0-.9-.2zM90.1 238.9l.2 .1h-.3M90.3 239.6v1.2a3.1 3.1 0 0 0-2.2-1.1l-.5 .3v.4l.2 .3h.4M94.9 229.5h11.2M96.9 224.3a13 13 0 0 0 0 10.3M96.9 226.7v5.8M97.7 227.3v4.4M98.4 221.7a13.1 13.1 0 0 1 21 0"/>
<path d="M100.6 238h16.6M100.6 221h16.6M105.1 222a8.3 8.3 0 0 0-4.6 7.5 8.3 8.3 0 0 0 4.6 7.4M106 226.9l.6-.5 6.1 3.5a3.8 3.8 0 0 1-5.4 3.1 3.8 3.8 0 0 1-1.3-6.1zM106.6 225.5l6.9 4M108 229.5h2M109.3 228.9l-3.3 5.7M111.2 225.6l-1 1.6M111.9 229.5h11.2"/>
<circle cx="108.9" cy="229.5" r="4.6"/>
<circle cx="108.9" cy="229.5" r="5.4"/>
</g>
<g fill="#040503">
<path d="M69.9 224.8l.4 2.3h-.8z"/>
<path d="M69.5 231.7h.8l-.4 2.3z"/>
</g>
<g fill="none" stroke="#040503" stroke-width=".26">
<path d="M65 228.2l.7-.2a.77 .77 0 0 1 1 .5 1.25 1.25 0 0 1-1.4 .2l-.4-.2zM65.2 229.8h1.5M66 229.3v1M66.6 232.7l2.5 .7M66.8 231l-.2 .1-.2 .4a1.58 1.58 0 0 0 1.8 .5l.5-.1 .4-.4a.86 .86 0 0 0-.8-.6 .86 .86 0 0 0-.8 .6l.1 .3 .6 .2M67.1 232.8l.3-.2a.91 .91 0 0 1 1.3 .6 1.11 1.11 0 0 1-1.7 0zM67.4 228.2l.7-.2a.77 .77 0 0 1 1 .5 1.43 1.43 0 0 1-1.7 0zM67.4 226.4l.9-.1 .7 .1 .1 .3-.1 .2-.9 .2-.7-.2zM67.4 225.2v.6h.6a.65 .65 0 0 1 .4-.6 .65 .65 0 0 1 .7 .2 .56 .56 0 0 1-.6 .6 .56 .56 0 0 1-.5-.6l-.2-.2zM68.3 229.3v1M69 227.5l.1 .1h-.1M101.2 249.5v12.8"/>
<path d="M108.9 249.5v12.8M96.1 260.8h5.1M103.5 260.8h3.1"/>
</g>
<g fill="#040503">
<path d="M106.6 260.4l2.3 .4-2.3 .4z"/>
<path d="M101.2 260.8l2.3-.4v.8z"/>
</g>
<path d="M98 257.3h-.9l-.1 1.2a.57 .57 0 0 1 .6-.3 .57 .57 0 0 1 .4 .4 .82 .82 0 0 1 0 1 .82 .82 0 0 1-.9 .3l-.2-.4M108.9 249.5v12.7M116.6 249.5v12.7M111.2 260.7h3.1M116.6 260.7h5" fill="none" stroke="#040503" stroke-width=".26"/>
<g fill="#040503">
<path d="M108.9 260.7l2.3-.4v.8z"/>
<path d="M114.3 260.3l2.3 .4-2.3 .4z"/>
</g>
<path d="M109.2 254.4h2.3M113.8 249.5v6.4M119.4 249.5v6.4M120.7 257.3h-.8l-.1 1.1a.57 .57 0 0 1 .5-.2 .57 .57 0 0 1 .5 .4v.3a.76 .76 0 0 1-.7 1.1l-.2-.2-.2-.4M121.7 254.4h6.3" fill="none" stroke="#040503" stroke-width=".26"/>
<g fill="#040503">
<path d="M111.5 254l2.3 .4-2.3 .4z"/>
<path d="M119.4 254.4l2.3-.4v.8z"/>
</g>
<path d="M86.2 215.9h7.3M95.8 214.4v15.1M97.7 214.4v15.1M99.9 215.9h2.4M126.2 250.9h1l-.6 1h.3a1.04 1.04 0 0 1-.2 1.7 .55 .55 0 0 1-.7-.5" fill="none" stroke="#040503" stroke-width=".26"/>
<g fill="#040503">
<path d="M97.7 215.9l2.2-.3v.7z"/>
<path d="M93.5 215.6l2.3 .3-2.3 .4z"/>
</g>
<path d="M13.7 216.3h6.4M15.3 218.6v21.6M87 213l.4-.5v2.7M88.4 214.9v.3l.1-.2M89.3 213.1l.1-.4a.57 .57 0 0 1 .8-.1 .57 .57 0 0 1 .1 .9l-1.1 1.7h1.2M13.7 242.4h6.4" fill="none" stroke="#040503" stroke-width=".26"/>
<g fill="#040503">
<path d="M15.3 216.3l.3 2.3h-.7z"/>
<path d="M14.9 240.2h.7l-.3 2.2z"/>
</g>
<g fill="none" stroke="#040503" stroke-width=".26">
<path d="M11.8 229.2v.8l1.2 .1a.57 .57 0 0 1-.3-.5 .57 .57 0 0 1 .4-.5 .91 .91 0 0 1 1.4 .7l-.1 .2-.4 .2M12.2 231.8h-.3l-.1 .5a1.61 1.61 0 0 0 1.8 .5l.5-.1 .4-.4a.89 .89 0 0 0-.8-.6 .89 .89 0 0 0-.9 .6l.2 .2 .6 .3M14.4 230.9l.1 .1h-.2M14.5 233.7h-2.7l.5 .4M42.6 228.6h14.9v-3.1l-.8-.7v3.8M42.6 230.2h14.9v3l-.8 .8v-3.8M42.6 224.9h14.3M42.6 233.8h14.1M42.6 233h14.1M42.6 232.4h14.1M42.6 231.7h14.1M42.6 231h14.1"/>
<path d="M42.6 227.9h14.1M42.6 227.2h14.1M42.6 226.4h14.1M42.6 225.6h14.1M56.7 224.8h-14.1v9.2h14.1"/>
</g>
<path d="M49.7 234l.1 .3z" fill="#040503"/>
<path d="M185.9 219.6l.1-.1a.94 .94 0 0 1 .8 .6 .94 .94 0 0 1-.3 1l-.5 .1a1.15 1.15 0 0 1-.1-1.6zM186.6 219.1l-.8 2.5M187.4 219.1a.64 .64 0 0 0 .5 1 .8 .8 0 0 1 .6 .9 .8 .8 0 0 1-.8 .6 .97 .97 0 0 1-.4-1.1 .97 .97 0 0 1 1-.7 .58 .58 0 0 0 0-.6 .58 .58 0 0 0-.6-.3zM49.8 234.2l3.4 5.6h10.8M56.7 237.2l.3-.4v2.7M56.7 239.5h.6M58.2 238.1l-.3-.4v-.5l.3-.4h.6l.3 .4v.5l-.3 .4h-.6l-.3 .5v.4l.3 .5h.6l.3-.5v-.4l-.3-.5M59.7 236.8h1.2M60.3 236.8v2.7M170.6 235l-1.7 1.7M180.2 225.7l-8 7.7M188.5 222.4h-4.9l-1.8 1.7" fill="none" stroke="#040503" stroke-width=".26"/>
<g fill="#040503">
<path d="M170.3 234.8l1.9-1.4-1.4 1.9z"/>
<path d="M181.5 223.8l.6 .6-1.9 1.3z"/>
</g>
<g fill="none" stroke="#040503" stroke-width=".26">
<path d="M154.9 225.5h3.7l1.9 1.3M155.2 222.6l.4-.1a1.16 1.16 0 0 1 0 1.8h-.2a1.2 1.2 0 0 1-.2-1.7zM155.9 222.1l-.8 2.6M156.7 222h1l-.5 1h.2a1.04 1.04 0 0 1-.1 1.7 .55 .55 0 0 1-.7-.5M162.3 228.2l3.7 2.8M164.2 226.4v7.5M167.9 232.3l1.9 1.4M176.2 221.8v15"/>
<circle cx="164.2" cy="229.6" r="2.3"/>
</g>
<g fill="#040503">
<path d="M166 231l2.1 1-.5 .6z"/>
<path d="M160.7 226.5l1.6 1.7-2.1-1.1z"/>
</g>
<g fill="none" stroke="#040503" stroke-width=".26">
<path d="M164.2 218.5v7.9M176.2 218.5v3.3M159.5 229.6h9.5M166.5 220.1h7.4M170.9 229.6h1.9M174.8 229.6h9.5"/>
<circle cx="176.2" cy="229.6" r="5.5"/>
</g>
<g fill="#040503">
<path d="M164.2 220.1l2.3-.4v.7z"/>
<path d="M173.9 219.7l2.3 .4-2.3 .3z"/>
</g>
<path d="M168.3 216.6h1.2l-.9 2.7M170.1 219v.3l.1-.2M171 216.7v.5a.86 .86 0 0 0 .8 .7 .74 .74 0 0 1 .2 1 .74 .74 0 0 1-1 .2v-.1a.93 .93 0 0 1 .7-1.4 .59 .59 0 0 0-.1-1z" fill="none" stroke="#040503" stroke-width=".26"/>
<g fill="none" stroke="#231f20" stroke-width=".2">
<path d="M122.4 38.2h84.6M122.4 43.1h84.6M122.4 48.3h84.6M122.4 53.4h84.6M122.4 58.5h84.6M122.4 63.7h84.6M122.4 68.8h84.6M122.4 74h84.6M122.4 79.1h84.6M122.4 160.1h84.6M122.4 165h84.6M122.4 170.1h84.6"/>
<path d="M122.4 175.2h84.6M122.4 180.4h84.6M122.4 185.5h84.6M122.4 190.7h84.6M122.4 195.8h84.6M122.4 200.9h84.6"/>
</g>
<path d="M93.3 6.5h17M117.1 6.5h12M135.8 6.5h17.8" fill="none" stroke="#bd238f" stroke-width=".2"/>
<g font-size="4.9" fill="#bd238f">
<text x="9.1" y="31.9">MECHANICAL DRAWING (SINGLE SECTION, B TERMINAL CONFIGURATION)</text>
<text x="9.1" y="153.8">MECHANICAL DRAWING (SINGLE SECTION, D TERMINAL CONFIGURATION)</text>
</g>
<g font-size="3.5" fill="#231f20">
<text x="138.7" y="105.4">Recommended PCB Layout</text>
<text x="153.3" y="109.7">Top View</text>
<text x="137.8" y="137.7">Recommended Panel Cutout</text>
<text x="151.9" y="141.9">Front View</text>
<text x="154" y="241.1">Recommended Panel Cutout</text>
<text x="168.2" y="245.3">Front View</text>
</g>
<g font-size="3.2" fill="#bd238f">
<text x="8.9" y="14.3">SAME SKY | SERIES: PTN16 | DESCRIPTION: ROTARY POTENTIOMETER</text>
<text x="164.8" y="14.3">date 09/12/2024 | page 4 of 11</text>
</g>
<g font-size="3.2" fill="#231f20">
<text x="123.8" y="46.8">shaft</text>
<text x="148.2" y="46.8">zinc alloy</text>
<text x="123.8" y="52">bushing</text>
<text x="148.2" y="52">zinc alloy</text>
<text x="123.8" y="57.1">driving plate</text>
<text x="148.2" y="57.1">POM (UL94HB)</text>
<text x="123.8" y="62.3">reed</text>
<text x="148.2" y="62.3">zinc</text>
<text x="176.4" y="62.3">cupronickel</text>
<text x="123.8" y="67.4">carbon plate</text>
<text x="148.2" y="67.4">FR4 (UL94HB)</text>
<text x="123.8" y="72.5">terminals</text>
<text x="123.8" y="77.7">hoop</text>
<text x="148.2" y="72.5">cold rolled steel</text>
<text x="148.2" y="77.7">cold rolled steel</text>
<text x="176.4" y="72.5">tin</text>
<text x="176.4" y="77.7">zinc</text>
<text x="123.8" y="168.7">shaft</text>
<text x="123.8" y="173.8">bushing</text>
<text x="148.2" y="168.7">zinc alloy</text>
<text x="148.2" y="173.8">zinc alloy</text>
<text x="123.8" y="179">driving plate</text>
<text x="148.2" y="179">POM (UL94HB)</text>
<text x="123.8" y="184.1">reed</text>
<text x="148.2" y="184.1">zinc</text>
<text x="176.4" y="184.1">cupronickel</text>
<text x="123.8" y="189.2">carbon plate</text>
<text x="148.2" y="189.2">FR4 (UL94HB)</text>
<text x="123.8" y="194.4">terminals</text>
<text x="148.2" y="194.4">cold rolled steel</text>
<text x="176.4" y="194.4">tin</text>
<text x="123.8" y="199.5">hoop</text>
<text x="148.2" y="199.5">cold rolled steel</text>
<text x="176.4" y="199.5">zinc</text>
</g>
<g font-size="2.8" fill="#63676b">
<text x="63.5" y="6.1">Additional Resources:</text>
<text x="113.3" y="6.1">|</text>
<text x="132.1" y="6.1">|</text>
</g>
<g font-size="2.8" fill="#bd238f">
<text x="93.3" y="6.1">Product Page</text>
<text x="117.1" y="6.1">3D Model</text>
<text x="135.8" y="6.1">PCB Footprint</text>
</g>
<g font-size="2.8" fill="#231f20">
<text x="8.9" y="40.2">units: mm</text>
<text x="123.8" y="41.7">DESCRIPTION</text>
<text x="148.2" y="41.7">MATERIAL</text>
<text x="176.4" y="41.7">PLATING/COLOR</text>
<text x="8.9" y="43.6">tolerance:</text>
<text x="8.9" y="47">X≤10.00: ±0.30 mm</text>
<text x="8.9" y="50.4">10.00&lt;X≤30.00: ±0.50 mm</text>
<text x="8.9" y="53.8">30.00&lt;X≤100.00: ±1.0 mm</text>
<text x="8.9" y="57.1">unless otherwise noted</text>
<text x="8.9" y="162">units: mm</text>
<text x="8.9" y="165.4">tolerance:</text>
<text x="123.8" y="163.5">DESCRIPTION</text>
<text x="148.2" y="163.5">MATERIAL</text>
<text x="176.4" y="163.5">PLATING/COLOR</text>
<text x="8.9" y="168.8">X≤10.00: ±0.30 mm</text>
<text x="8.9" y="172.2">10.00&lt;X≤30.00: ±0.50 mm</text>
<text x="8.9" y="175.6">30.00&lt;X≤100.00: ±1.0 mm</text>
<text x="8.9" y="179">unless otherwise noted</text>
<text x="94.1" y="269">sameskydevices.com</text>
</g>
</svg>
